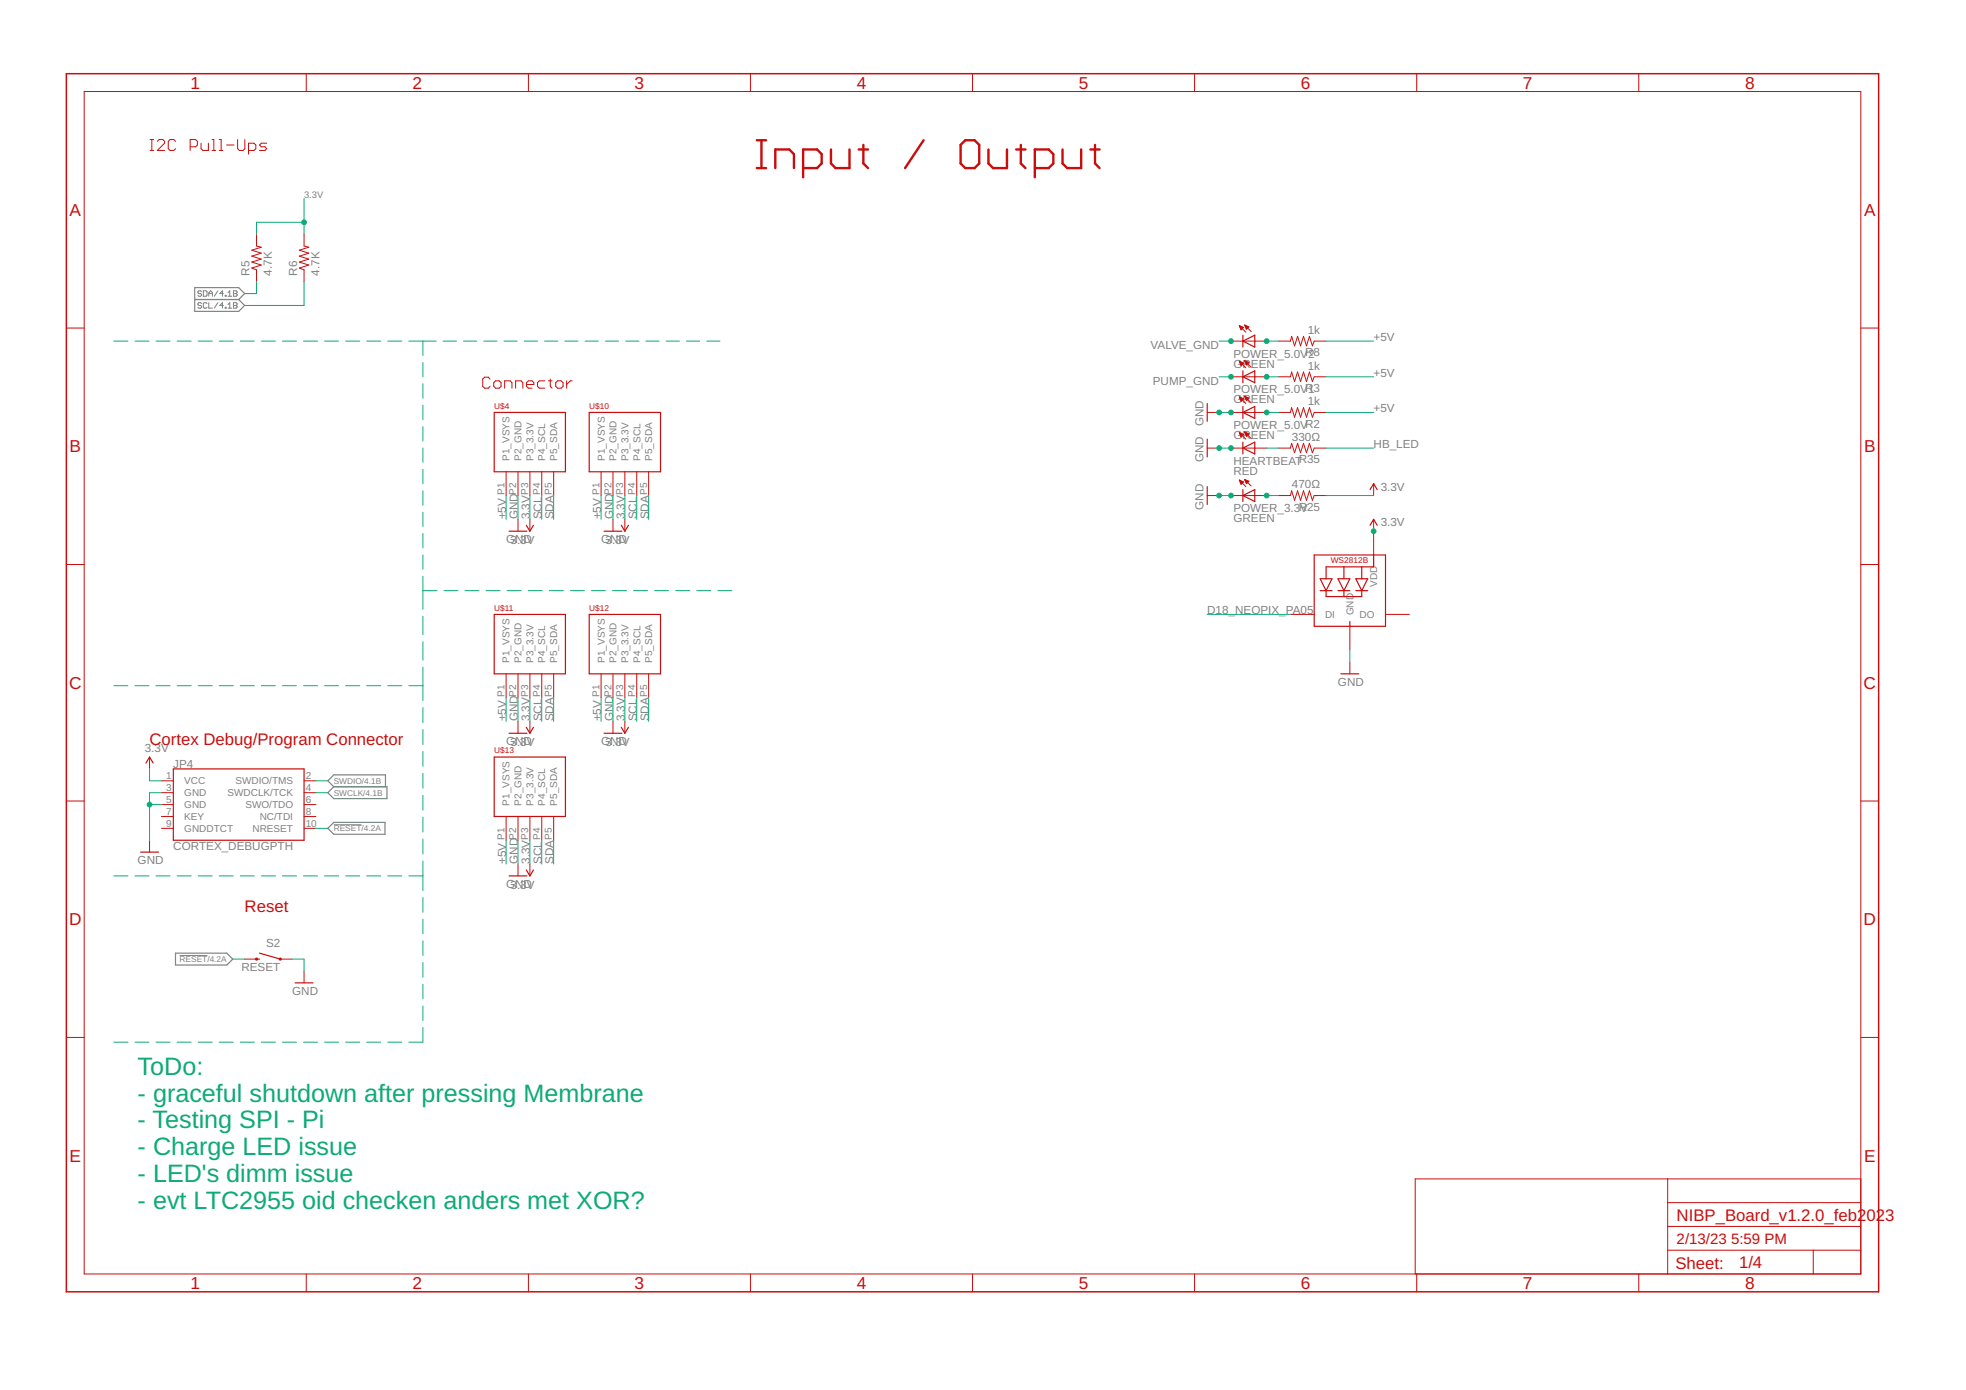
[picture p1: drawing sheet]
<svg xmlns="http://www.w3.org/2000/svg" width="420mm" height="297mm" viewBox="0 0 420 297" stroke-linecap="round" stroke-linejoin="round" font-family="sans-serif">
<path d="M41.6 61.5h9.4l1.3 1.2-1.3 1.3 1.3 1.3-1.3 1.2h-9.4zM41.6 64h9.4M70.1 177l1.2-1.3h11v2.6h-11zM70.1 169.4l1.2-1.3h11.4v2.6h-11.4zM71.3 168.1l-1.2-1.2 1.2-1.3h11.1v2.5M37.5 203.7h11l1.2 1.3-1.2 1.2h-11z" fill="none" stroke="#808080" stroke-width=".25"/>
<g fill="none" stroke="#808080" stroke-width=".21">
<path d="M43.1 62.3l-.2-.2h-.4l-.2 .4 .2 .2h.4l.2 .4-.2 .2h-.4l-.2-.2M43.1 64.9l-.2-.2h-.4l-.2 .2 .2 .4h.4l.2 .2-.2 .3h-.4l-.2-.1M43.5 62.1h.5l.2 .2v.8l-.2 .2h-.5zM44.2 64.9l-.2-.2h-.4l-.1 .2v.8l.1 .1h.4l.2-.1M44.6 62.7h.8M44.6 63.3v-.8l.4-.4 .4 .4v.8M44.6 64.7v1.1h.8M46.6 62.1l-.8 1.2M46.6 64.7l-.8 1.1M47.8 62.7h-.8l.5-.6v1.2M47.8 65.3h-.8l.5-.6v1.1M48.1 63.1h.2v.2h-.2z"/>
<path d="M48.1 65.7h.2v.1h-.2zM48.7 63.3h.8M48.7 62.5l.4-.4v1.2M48.7 65.1l.4-.4v1.1M48.7 65.8h.8M49.9 62.1h.6l.2 .2-.2 .4 .2 .4-.2 .2h-.6zM49.9 62.7h.6M49.9 64.7h.6l.2 .2-.2 .4 .2 .4-.2 .1h-.6zM49.9 65.3h.6M71.3 176.3h6M38.4 204.2h5.9"/>
</g>
<g fill="none" stroke="#c90d0c" stroke-width=".21">
<path d="M18 19.6h379.7v252.6h-379.7zM65.4 15.7v3.9M112.9 15.7v3.9M160.4 15.7v3.9M207.8 15.7v3.9M255.3 15.7v3.9M302.8 15.7v3.9M350.2 15.7v3.9M32.1 32.2h.8M32.1 29.8h.8M32.4 29.8v2.4M33.6 30.2l.4-.4h.8l.4 .4v.4l-1.6 1.6h1.6"/>
<path d="M37.5 30.2l-.4-.4h-.8l-.3 .4v1.6l.3 .4h.8l.4-.4M40.6 31.4h1.2l.4-.4v-.8l-.4-.4h-1.2v2.4M43 30.6v1.2l.4 .4h1.1v-1.6M45.3 32.2h.8M45.3 29.8h.4v2.4M46.9 32.2h.7M46.9 29.8h.4v2.4M48.4 31h1.6M50.8 29.8v2l.4 .4h.7l.4-.4v-2M53.1 32.2h1.2l.4-.4v-.8l-.4-.4h-1.2v2.3M57 30.6h-1.2l-.3 .4 .3 .4h.8l.4 .4-.4 .4h-1.1M54.8 50v2.6l1 .2-2 .7 2 .6-2 .6 2 .7-2 .6 2 .6-2 .7 1 .4v2.5"/>
<path d="M65 50v2.6l1 .2-2 .7 2 .6-2 .6 2 .7-2 .6 2 .6-2 .7 1 .4v2.5M14.2 70.1h3.8M263.1 72.9h7.6M264.9 77.2l1.4 1.4M264.9 77.2l.8 .4-.5 .5zM264.9 69.6l1.4 1.4M264.9 69.6l.8 .4-.5 .5zM264.9 77.3h.1M264.9 69.7h.1M264.9 77.4h.4M264.9 69.8h.4M265 77.5h.6"/>
<path d="M265 69.9h.6M265 77.6h.7M265 70h.7M265.1 77.7h.5M265.1 70.1h.5M265.1 77.9h.4M265.2 70.3h.3M265.2 78h.1M265.2 70.4h.1M266 77.1l1.4 1.4M266 77.1l.9 .4-.5 .5zM266 69.5l1.4 1.4"/>
<path d="M266 69.5l.9 .3-.5 .6zM266 77.2h.1M266 69.6h.2M266.1 77.3h.3M266.1 69.7h.4M266.1 77.4h.6M266.1 69.8h.6M266.2 77.5h.6M266.2 69.9h.6M266.2 77.6h.5M266.2 70h.5M266.3 77.7h.3"/>
<path d="M266.3 70.1h.3M266.3 77.9h.2M266.3 70.3h.2M273.2 72.9h2.6l.2-1 .7 2 .6-2 .6 2 .7-2 .6 2 .6-2 .7 2 .4-1h2.5M397.7 70.1h3.8M104.7 81l-.3-.4h-.8l-.4 .4v1.5l.4 .5h.8l.3-.5M105.9 81.4h.8l.4 .4v.7l-.4 .5h-.8l-.4-.5v-.7zM107.8 83v-1.6h1.2l.4 .4v1.2M110.2 83v-1.6h1.2l.3 .4v1.2M112.5 82.2h1.6v-.4l-.4-.4h-.8l-.4 .4v.7l.4 .5h.8M116.4 81.4h-1.1l-.4 .4v.7l.4 .5h1.1M117.2 81.4h.8"/>
<path d="M117.6 81v1.5l.4 .5M119.1 81.4h.8l.4 .4v.7l-.4 .5h-.8l-.3-.5v-.7zM121.1 81.4v1.6M122.3 81.4h-.4l-.8 .8M258 95.8h2.5M258 88.1h2.5M263.1 95.8h7.6M263.1 88.1h7.6M263.1 80.5h7.6M264.9 92.5l1.4 1.4M264.9 92.5h.1M264.9 92.5l.8 .3-.5 .5z"/>
<path d="M264.9 84.8l1.4 1.4M264.9 84.8l.8 .4M264.9 84.8l.3 .9M264.9 84.9h.1M264.9 92.6h.3M264.9 85h.3M265 92.7h.5M265 85.1h.5M265 92.8h.7M265 85.2h.7M265.1 92.9h.5M265.1 85.3h.5"/>
<path d="M265.1 93.1h.4M265.1 85.5h.4M265.2 93.2h.2M265.2 85.6h.2M265.2 93.3h.1M265.2 85.7h.1M265.7 85.2l-.5 .5M266 92.3l1.4 1.4M266 92.3l.9 .4M266 92.3l.4 .9 .5-.5M266 92.4h.1M266 84.7l1.4 1.4"/>
<path d="M266 84.7l.9 .4M266 84.7l.4 .9M266 84.8h.1M266.1 92.5h.2M266.1 84.9h.3M266.1 92.6h.5M266.1 85h.6M266.2 92.7h.7M266.2 85.1h.7M266.2 92.8h.6M266.2 85.2h.5M266.3 92.9h.3"/>
<path d="M266.3 85.3h.3M266.3 93.1h.2M266.3 85.5h.2M266.4 93.2h.1M266.4 85.6h.1M266.9 85.1l-.5 .5M273.2 95.8h2.6l.2-1.1 .7 2.1 .6-2.1 .6 2.1 .7-2.1 .6 2.1 .6-2.1 .7 2.1 .4-1h2.5M273.2 88.1h2.6l.2-1 .7 2.1 .6-2.1 .6 2.1 .7-2.1 .6 2.1 .6-2.1 .7 2.1 .4-1.1h2.5M273.2 80.5h2.6l.2-1 .7 2 .6-2 .6 2 .7-2 .6 2 .6-2 .7 2 .4-1h2.5M108.2 100.8v5.1M110.7 100.8v5.1M110.7 111v2.5"/>
<path d="M113.2 100.8v5.1M113.2 111v2.5M115.8 100.8v5.1M118.3 100.8v5.1M128.5 100.8v5.1M131 100.8v5.1M131 111v2.5M133.5 100.8v5.1M133.5 111v2.5M136.1 100.8v5.1M138.6 100.8v5.1M258 105.9h2.5"/>
<path d="M263.1 105.9h7.6M264.9 102.6l1.4 1.4M264.9 102.6l.8 .4-.5 .5zM264.9 102.7h.2M265 102.8h.4M265 103h.7M265 103.1h.6M265.1 103.2h.4M265.2 103.3h.2M265.2 103.4h.1M266 102.5l1.4 1.4M266 102.5l.9 .3-.5 .6z"/>
<path d="M266 102.6h.3M266.1 102.7h.5M266.1 102.8h.7M266.2 103h.6M266.3 103.1h.4M266.3 103.2h.3M266.4 103.3h.1M273.2 105.9h2.6l.2-1 .7 2 .6-2 .6 2 .7-2 .6 2 .6-2 .7 2 .4-1h2.5M293.6 103.4v2.5M293.6 111v7.6M14.2 120.6h3.8M275.8 131.3h5.1"/>
<path d="M288.5 133.8v5.1M296.1 131.3h5.1M397.7 120.6h3.8M108.2 144v5.1M110.7 144v5.1M110.7 154.2v2.5M113.2 144v5.1M113.2 154.2v2.5M115.8 144v5.1M118.3 144v5.1M128.5 144v5.1M131 144v5.1"/>
<path d="M131 154.2v2.5M133.5 144v5.1M133.5 154.2v2.5M136.1 144v5.1M138.6 144v5.1M288.5 141.5v2.5M14.2 171.2h3.8M32 161.8v2.5M32 179.6v2.5M34.5 166.9h2.5M34.5 169.4h2.5M34.5 171.9h2.5"/>
<path d="M34.5 174.5h2.5M34.5 177h2.5M65 166.9h2.5M65 169.4h2.5M65 171.9h2.5M65 174.5h2.5M65 177h2.5M108.2 174.5v5.1M110.7 174.5v5.1M113.2 174.5v5.1M115.8 174.5v5.1M118.3 174.5v5.1"/>
<path d="M397.7 171.2h3.8M110.7 184.6v2.6M113.2 184.6v2.6M52.3 205h2.5M59.9 205h2.5M65 207.5v2.5M14.2 221.7h3.8M397.7 221.7h3.8M356.4 251.9v20.3M356.4 257h41.3M397.7 251.9h-95.2v20.3M65.4 272.2v3.9"/>
<path d="M112.9 272.2v3.9M160.4 272.2v3.9M207.8 272.2v3.9M255.3 272.2v3.9M302.8 272.2v3.9M350.2 272.2v3.9M356.4 267.2h41.3M356.4 262.1h41.3M387.5 267.2v5"/>
</g>
<g fill="none" stroke="#c90d0c" stroke-width=".51">
<path d="M161.7 35.9h2M161.7 30h2M162.7 30v5.9M165.7 35.9v-4h3l1 1v3M171.6 35.9h3l1-1v-2l-1-1h-3v6M177.6 31.9v3l1 1h2.9v-4M183.5 31.9h2M184.5 31v3.9l1 1M197.4 30l-4 5.9M205.3 31l1-1h2l1 1v3.9l-1 1h-2l-1-1zM211.2 31.9v3l1 1h3v-4M217.2 31.9h2"/>
<path d="M218.2 31v3.9l1 1M221.1 35.9h3l1-1v-2l-1-1h-3v6M227.1 31.9v3l1 1h3v-4M233 31.9h2M234 31v3.9l1 1"/>
</g>
<g fill="none" stroke="#c90d0c" stroke-width=".25">
<path d="M265.6 71.6v2.6M265.6 79.2v2.6M265.6 72.9l2.6-1.3v2.6zM105.6 88.1h15.2v12.7h-15.2zM125.9 88.1h15.3v12.7h-15.3zM258 86.2v3.8M258 93.9v3.7M265.6 86.9v2.5M265.6 94.5v2.5M265.6 80.5l2.6-1.3v2.6zM265.6 88.1l2.6-1.2v2.5zM265.6 95.8l2.6-1.3v2.5z"/>
<path d="M108.8 113.5h3.8M112.5 112.2l.7 1.3 .8-1.3M129.1 113.5h3.8M132.8 112.2l.7 1.3 .8-1.3M258 104v3.8M265.6 105.9l2.6-1.3v2.6zM265.6 104.6v2.6M280.9 118.6h15.2v15.2h-15.2zM292.8 112.2l.8-1.2 .7 1.2M292.8 104.6l.8-1.2 .7 1.2M293.6 118.6v2.5h-10.2v2.6M105.6 131.3h15.2v12.7h-15.2z"/>
<path d="M125.9 131.3h15.3v12.7h-15.3zM282.1 123.7h2.6l-1.3 2.5zM282.1 126.2h2.6M283.4 126.2v1.3h7.6v-1.3M285.9 123.7h2.6l-1.3 2.5zM285.9 126.2h2.6M287.2 121.1v2.6M287.2 126.2v1.3M288.5 132.8v1M289.8 123.7h2.5l-1.3 2.5zM289.8 126.2h2.5M291 121.1v2.6"/>
<path d="M108.8 156.7h3.8M112.5 155.4l.7 1.3 .8-1.3M129.1 156.7h3.8M132.8 155.4l.7 1.3 .8-1.3M286.6 144h3.8M31.2 163l.8-1.2 .7 1.2M37 164.3h28v15.3h-28zM105.6 161.8h15.2v12.7h-15.2zM30.1 182.1h3.8M108.8 187.2h3.8M112.5 185.9l.7 1.3 .8-1.3M54.8 205h.7"/>
<path d="M55.5 203.7l4.4 1.3M63.1 210h3.8"/>
</g>
<g fill="none" stroke="#c90d0c" stroke-width=".42">
<circle cx="54.8" cy="205" r=".13"/>
<circle cx="59.9" cy="205" r=".13"/>
</g>
<path d="M14.2 15.7h387.3v260.4h-387.3z" fill="none" stroke="#c90d0c" stroke-width=".32"/>
<g fill="none" stroke="#0dab76" stroke-width=".21">
<path d="M65 42.4v7.6M65 47.5h-10.2v2.5M24.3 72.9h3M28.9 72.9h2.9M33.3 72.9h3M37.8 72.9h3.1M42.4 72.9h3M46.8 72.9h3M51.4 72.9h3M54.8 60.2v2.5h-2.5M55.9 72.9h3M60.4 72.9h3"/>
<path d="M64.9 72.9h3M65 60.2v5.1h-12.7M69.4 72.9h3M73.9 72.9h3M78.4 72.9h3M82.9 72.9h3M87.4 72.9h5.8M90.4 72.9v3.1M90.4 77.5v3M94.7 72.9h2.8M99 72.9h2.9M103.4 72.9h2.8"/>
<path d="M107.7 72.9h2.8M112 72.9h2.9M116.4 72.9h2.8M120.7 72.9h2.8M125 72.9h2.9M129.4 72.9h2.8M133.7 72.9h2.8M138 72.9h2.9M142.4 72.9h2.8M146.7 72.9h2.8M151 72.9h2.9M260.5 72.9h2.6"/>
<path d="M270.7 72.9h2.5M283.4 72.9h10.2M90.4 82v3.1M90.4 86.6v3.1M90.4 91.2v3M90.4 95.7v3.1M260.5 95.8h2.6M260.5 88.1h2.6M260.5 80.5h2.6M270.7 95.8h2.5M270.7 88.1h2.5M270.7 80.5h2.5"/>
<path d="M283.4 95.8h10.2M283.4 88.1h10.2M283.4 80.5h10.2M90.4 100.3v3.1M90.4 104.9v3M90.4 109.5v3M90.4 114v3.1M90.4 118.6v3M108.2 105.9v5.1M110.7 105.9v5.1M113.2 105.9v5.1M115.8 105.9v5.1"/>
<path d="M118.3 105.9v5.1M128.5 105.9v5.1M131 105.9v5.1M133.5 105.9v5.1M136.1 105.9v5.1M138.6 105.9v5.1M260.5 105.9h2.6M270.7 105.9h2.5M283.4 105.9h10.2M90.4 123.1v7.1M90.4 131.7v3.9M90.4 137.1v4"/>
<path d="M90.4 126.2h3M94.9 126.2h3M99.4 126.2h3M103.9 126.2h3M108.4 126.2h3M112.9 126.2h3M117.4 126.2h3M121.9 126.2h3M126.4 126.2h3M130.9 126.2h3M135.4 126.2h3M139.9 126.2h3"/>
<path d="M144.4 126.2h3M148.9 126.2h3M153.4 126.2h3M258 131.3h17.8M288.5 138.9v2.6M24.3 146.5h3M28.9 146.5h2.9M33.3 146.5h3M37.8 146.5h3.1M42.4 146.5h3M46.8 146.5h3M51.4 146.5h3"/>
<path d="M55.9 146.5h3M60.4 146.5h3M64.9 146.5h3M69.4 146.5h3M73.9 146.5h3M78.4 146.5h3M82.9 146.5h3M87.4 146.5h3M90.4 142.6v7.1M90.4 151.2v3.2M90.4 155.9v3.2M108.2 149.1v5.1"/>
<path d="M110.7 149.1v5.1M113.2 149.1v5.1M115.8 149.1v5.1M118.3 149.1v5.1M128.5 149.1v5.1M131 149.1v5.1M133.5 149.1v5.1M136.1 149.1v5.1M138.6 149.1v5.1M32 164.3v2.6h2.5M32 171.9h2.5M34.5 169.4h-2.5v10.2"/>
<path d="M67.5 169.4h2.6M67.5 166.9h2.6M67.5 177h2.6M90.4 160.6v3.2M90.4 165.3v3.1M90.4 169.9v3.2M90.4 174.6v3.2M90.4 179.3v3.2M108.2 179.6v5M110.7 179.6v5M113.2 179.6v5M115.8 179.6v5"/>
<path d="M118.3 179.6v5M24.3 187.2h3M28.9 187.2h2.9M33.3 187.2h3M37.8 187.2h3.1M42.4 187.2h3M46.8 187.2h3M51.4 187.2h3M55.9 187.2h3M60.4 187.2h3M64.9 187.2h3M69.4 187.2h3"/>
<path d="M73.9 187.2h3M78.4 187.2h3M82.9 187.2h3M87.4 187.2h3M90.4 184v6.3M90.4 191.8v3.1M90.4 196.4v3.2M49.7 205h2.6M62.4 205h2.6v2.5M90.4 201.1v3.1M90.4 205.7v3.1M90.4 210.3v3.2"/>
<path d="M90.4 215v3.1M90.4 219.6v3.1h-3M24.3 222.7h3M28.9 222.7h2.9M33.3 222.7h3M37.8 222.7h3.1M42.4 222.7h3M46.8 222.7h3M51.4 222.7h3M55.9 222.7h3M60.4 222.7h3M64.9 222.7h3"/>
<path d="M69.4 222.7h3M73.9 222.7h3M78.4 222.7h3M82.9 222.7h3"/>
</g>
<g fill="#0dab76" stroke="#0dab76" stroke-width=".21">
<circle cx="32" cy="171.9" r=".51"/>
<circle cx="260.5" cy="105.9" r=".51"/>
<circle cx="263.1" cy="105.9" r=".51"/>
<circle cx="263.1" cy="95.8" r=".51"/>
<circle cx="260.5" cy="95.8" r=".51"/>
<circle cx="260.5" cy="88.1" r=".51"/>
<circle cx="263.1" cy="88.1" r=".51"/>
<circle cx="65" cy="47.5" r=".51"/>
<circle cx="293.6" cy="113.5" r=".51"/>
<circle cx="270.7" cy="105.9" r=".51"/>
<circle cx="270.7" cy="88.1" r=".51"/>
<circle cx="270.7" cy="80.5" r=".51"/>
<circle cx="270.7" cy="72.9" r=".51"/>
<circle cx="263.1" cy="72.9" r=".51"/>
<circle cx="263.1" cy="80.5" r=".51"/>
</g>
<g font-size="5.4" fill="#0dab76">
<text x="29.4" y="229.7">ToDo:</text>
<text x="29.4" y="235.4">- graceful shutdown after pressing Membrane</text>
<text x="29.4" y="241.1">- Testing SPI - Pi</text>
<text x="29.4" y="246.8">- Charge LED issue</text>
<text x="29.4" y="252.6">- LED's dimm issue</text>
<text x="29.4" y="258.3">- evt LTC2955 oid checken anders met XOR?</text>
</g>
<g font-size="3.7" fill="#c90d0c">
<text x="40.7" y="18.9">1</text>
<text x="88.2" y="18.9">2</text>
<text x="135.6" y="18.9">3</text>
<text x="183.1" y="18.9">4</text>
<text x="230.6" y="18.9">5</text>
<text x="278" y="18.9">6</text>
<text x="325.5" y="18.9">7</text>
<text x="372.9" y="18.9">8</text>
<text x="14.9" y="46.1">A</text>
<text x="398.4" y="46.1">A</text>
<text x="14.9" y="96.7">B</text>
<text x="398.4" y="96.7">B</text>
<text x="14.8" y="147.2">C</text>
<text x="398.3" y="147.2">C</text>
<text x="14.8" y="197.7">D</text>
<text x="398.3" y="197.7">D</text>
<text x="14.9" y="248.3">E</text>
<text x="398.4" y="248.3">E</text>
<text x="40.7" y="275.4">1</text>
<text x="88.2" y="275.4">2</text>
<text x="135.6" y="275.4">3</text>
<text x="183.1" y="275.4">4</text>
<text x="230.6" y="275.4">5</text>
<text x="278" y="275.4">6</text>
<text x="325.5" y="275.4">7</text>
<text x="372.9" y="275.4">8</text>
</g>
<g font-size="3.6" fill="#c90d0c">
<text x="32" y="159.2">Cortex Debug/Program Connector</text>
<text x="52.3" y="194.8">Reset</text>
<text x="358.3" y="260.8">NIBP_Board_v1.2.0_feb2023</text>
<text x="358.1" y="271.1">Sheet:</text>
<text x="371.7" y="271">1/4</text>
</g>
<g font-size="3.2" fill="#c90d0c">
<text x="358.3" y="265.9">2/13/23</text>
<text x="369.9" y="265.9">5:59 PM</text>
</g>
<g font-size="2.5" fill="#808080">
<text x="53.3" y="58.9" transform="rotate(-90 53.3 58.9)">R5</text>
<text x="58.1" y="58.9" transform="rotate(-90 58.1 58.9)">4.7K</text>
<text x="63.5" y="58.9" transform="rotate(-90 63.5 58.9)">R6</text>
<text x="68.3" y="58.9" transform="rotate(-90 68.3 58.9)">4.7K</text>
<text x="279.5" y="71.4">1k</text>
<text x="245.9" y="74.7">VALVE_GND</text>
<text x="263.6" y="76.4">POWER_5.0VR8</text>
<text x="279.5" y="76.4">2</text>
<text x="293.6" y="72.9">+5V</text>
<text x="246.4" y="82.3">PUMP_GND</text>
<text x="263.6" y="78.6">GREEN</text>
<text x="279.5" y="79">1k</text>
<text x="293.6" y="80.5">+5V</text>
<text x="263.6" y="86.2">GREEN</text>
<text x="263.6" y="84.1">POWER_5.0VR3</text>
<text x="279.5" y="86.6">1k</text>
<text x="279.5" y="84.1">1</text>
<text x="293.6" y="88.1">+5V</text>
<text x="257.2" y="91.1" transform="rotate(-90 257.2 91.1)">GND</text>
<text x="263.6" y="93.8">GREEN</text>
<text x="263.6" y="91.7">POWER_5.0VR2</text>
<text x="276.1" y="94.2">330Ω</text>
<text x="293.6" y="95.7">HB_LED</text>
<text x="257.2" y="98.8" transform="rotate(-90 257.2 98.8)">GND</text>
<text x="263.6" y="101.5">RED</text>
<text x="263.6" y="99.3">HEARTBEATR35</text>
<text x="276.1" y="104.4">470Ω</text>
<text x="295.1" y="104.9">3.3V</text>
<text x="108.2" y="111" transform="rotate(-90 108.2 111)">+5V</text>
<text x="110.7" y="111" transform="rotate(-90 110.7 111)">GND</text>
<text x="113.2" y="111" transform="rotate(-90 113.2 111)">3.3V</text>
<text x="115.8" y="111" transform="rotate(-90 115.8 111)">SCL</text>
<text x="118.3" y="111" transform="rotate(-90 118.3 111)">SDA</text>
<text x="128.5" y="111" transform="rotate(-90 128.5 111)">+5V</text>
<text x="131" y="111" transform="rotate(-90 131 111)">GND</text>
<text x="133.5" y="111" transform="rotate(-90 133.5 111)">3.3V</text>
<text x="136.1" y="111" transform="rotate(-90 136.1 111)">SCL</text>
<text x="138.6" y="111" transform="rotate(-90 138.6 111)">SDA</text>
<text x="257.2" y="108.9" transform="rotate(-90 257.2 108.9)">GND</text>
<text x="263.6" y="111.6">GREEN</text>
<text x="263.6" y="109.5">POWER_3.3R25</text>
<text x="277.9" y="109.5">V</text>
<text x="295.1" y="112.5">3.3V</text>
<text x="108.2" y="116.1">G3ND</text>
<text x="110.5" y="116.3">.3V</text>
<text x="128.5" y="116.1">G3ND</text>
<text x="130.8" y="116.3">.3V</text>
<text x="258" y="131.3">D18_NEOPIX_PA05</text>
<text x="285.9" y="146.5">GND</text>
<text x="108.2" y="154.2" transform="rotate(-90 108.2 154.2)">+5V</text>
<text x="110.7" y="154.2" transform="rotate(-90 110.7 154.2)">GND</text>
<text x="113.2" y="154.2" transform="rotate(-90 113.2 154.2)">3.3V</text>
<text x="115.8" y="154.2" transform="rotate(-90 115.8 154.2)">SCL</text>
<text x="118.3" y="154.2" transform="rotate(-90 118.3 154.2)">SDA</text>
<text x="128.5" y="154.2" transform="rotate(-90 128.5 154.2)">+5V</text>
<text x="131" y="154.2" transform="rotate(-90 131 154.2)">GND</text>
<text x="133.5" y="154.2" transform="rotate(-90 133.5 154.2)">3.3V</text>
<text x="136.1" y="154.2" transform="rotate(-90 136.1 154.2)">SCL</text>
<text x="138.6" y="154.2" transform="rotate(-90 138.6 154.2)">SDA</text>
<text x="30.9" y="160.8">3.3V</text>
<text x="108.2" y="159.2">G3ND</text>
<text x="110.5" y="159.5">.3V</text>
<text x="128.5" y="159.2">G3ND</text>
<text x="130.8" y="159.5">.3V</text>
<text x="37" y="164.1">JP4</text>
<text x="29.4" y="184.6">GND</text>
<text x="37" y="181.6">CORTEX_DEBUGPTH</text>
<text x="108.2" y="184.6" transform="rotate(-90 108.2 184.6)">+5V</text>
<text x="110.7" y="184.6" transform="rotate(-90 110.7 184.6)">GND</text>
<text x="113.2" y="184.6" transform="rotate(-90 113.2 184.6)">3.3V</text>
<text x="115.8" y="184.6" transform="rotate(-90 115.8 184.6)">SCL</text>
<text x="118.3" y="184.6" transform="rotate(-90 118.3 184.6)">SDA</text>
<text x="108.2" y="189.7">G3ND</text>
<text x="110.5" y="190">.3V</text>
<text x="56.8" y="202.4">S2</text>
<text x="51.6" y="207.5">RESET</text>
<text x="62.4" y="212.6">GND</text>
</g>
<g font-size="2.1" fill="#808080">
<text x="108.9" y="98.5" transform="rotate(-90 108.9 98.5)">P1_VSYS</text>
<text x="111.5" y="98.5" transform="rotate(-90 111.5 98.5)">P2_GND</text>
<text x="114" y="98.5" transform="rotate(-90 114 98.5)">P3_3.3V</text>
<text x="116.5" y="98.5" transform="rotate(-90 116.5 98.5)">P4_SCL</text>
<text x="119.1" y="98.5" transform="rotate(-90 119.1 98.5)">P5_SDA</text>
<text x="129.2" y="98.5" transform="rotate(-90 129.2 98.5)">P1_VSYS</text>
<text x="131.8" y="98.5" transform="rotate(-90 131.8 98.5)">P2_GND</text>
<text x="134.3" y="98.5" transform="rotate(-90 134.3 98.5)">P3_3.3V</text>
<text x="136.9" y="98.5" transform="rotate(-90 136.9 98.5)">P4_SCL</text>
<text x="139.4" y="98.5" transform="rotate(-90 139.4 98.5)">P5_SDA</text>
<text x="107.8" y="105.8" transform="rotate(-90 107.8 105.8)">P1</text>
<text x="110.3" y="105.8" transform="rotate(-90 110.3 105.8)">P2</text>
<text x="112.9" y="105.8" transform="rotate(-90 112.9 105.8)">P3</text>
<text x="115.4" y="105.8" transform="rotate(-90 115.4 105.8)">P4</text>
<text x="118" y="105.8" transform="rotate(-90 118 105.8)">P5</text>
<text x="128.1" y="105.8" transform="rotate(-90 128.1 105.8)">P1</text>
<text x="130.7" y="105.8" transform="rotate(-90 130.7 105.8)">P2</text>
<text x="133.2" y="105.8" transform="rotate(-90 133.2 105.8)">P3</text>
<text x="135.7" y="105.8" transform="rotate(-90 135.7 105.8)">P4</text>
<text x="138.3" y="105.8" transform="rotate(-90 138.3 105.8)">P5</text>
<text x="294.3" y="125.4" transform="rotate(-90 294.3 125.4)">VDD</text>
<text x="289.2" y="131.5" transform="rotate(-90 289.2 131.5)">GND</text>
<text x="283.2" y="132.1">DI</text>
<text x="290.6" y="132.1">DO</text>
<text x="108.9" y="141.7" transform="rotate(-90 108.9 141.7)">P1_VSYS</text>
<text x="111.5" y="141.7" transform="rotate(-90 111.5 141.7)">P2_GND</text>
<text x="114" y="141.7" transform="rotate(-90 114 141.7)">P3_3.3V</text>
<text x="116.5" y="141.7" transform="rotate(-90 116.5 141.7)">P4_SCL</text>
<text x="119.1" y="141.7" transform="rotate(-90 119.1 141.7)">P5_SDA</text>
<text x="129.2" y="141.7" transform="rotate(-90 129.2 141.7)">P1_VSYS</text>
<text x="131.8" y="141.7" transform="rotate(-90 131.8 141.7)">P2_GND</text>
<text x="134.3" y="141.7" transform="rotate(-90 134.3 141.7)">P3_3.3V</text>
<text x="136.9" y="141.7" transform="rotate(-90 136.9 141.7)">P4_SCL</text>
<text x="139.4" y="141.7" transform="rotate(-90 139.4 141.7)">P5_SDA</text>
<text x="107.8" y="149" transform="rotate(-90 107.8 149)">P1</text>
<text x="110.3" y="149" transform="rotate(-90 110.3 149)">P2</text>
<text x="112.9" y="149" transform="rotate(-90 112.9 149)">P3</text>
<text x="115.4" y="149" transform="rotate(-90 115.4 149)">P4</text>
<text x="118" y="149" transform="rotate(-90 118 149)">P5</text>
<text x="128.1" y="149" transform="rotate(-90 128.1 149)">P1</text>
<text x="130.7" y="149" transform="rotate(-90 130.7 149)">P2</text>
<text x="133.2" y="149" transform="rotate(-90 133.2 149)">P3</text>
<text x="135.7" y="149" transform="rotate(-90 135.7 149)">P4</text>
<text x="138.3" y="149" transform="rotate(-90 138.3 149)">P5</text>
<text x="35.5" y="166.5">1</text>
<text x="39.4" y="167.6">VCC</text>
<text x="50.3" y="167.6">SWDIO/TMS</text>
<text x="65.3" y="166.5">2</text>
<text x="35.5" y="169">3</text>
<text x="35.5" y="171.6">5</text>
<text x="39.4" y="170.2">GND</text>
<text x="39.4" y="172.7">GND</text>
<text x="48.6" y="170.2">SWDCLK/TCK</text>
<text x="52.4" y="172.7">SWO/TDO</text>
<text x="65.3" y="171.6">6</text>
<text x="65.3" y="169">4</text>
<text x="108.9" y="172.1" transform="rotate(-90 108.9 172.1)">P1_VSYS</text>
<text x="111.5" y="172.1" transform="rotate(-90 111.5 172.1)">P2_GND</text>
<text x="114" y="172.1" transform="rotate(-90 114 172.1)">P3_3.3V</text>
<text x="116.5" y="172.1" transform="rotate(-90 116.5 172.1)">P4_SCL</text>
<text x="119.1" y="172.1" transform="rotate(-90 119.1 172.1)">P5_SDA</text>
<text x="35.5" y="174.1">7</text>
<text x="35.5" y="176.7">9</text>
<text x="39.4" y="175.2">KEY</text>
<text x="39.4" y="177.8">GNDDTCT</text>
<text x="54" y="177.8">NRESET</text>
<text x="55.5" y="175.2">NC/TDI</text>
<text x="65.3" y="176.7">10</text>
<text x="65.3" y="174.1">8</text>
<text x="107.8" y="179.4" transform="rotate(-90 107.8 179.4)">P1</text>
<text x="110.3" y="179.4" transform="rotate(-90 110.3 179.4)">P2</text>
<text x="112.9" y="179.4" transform="rotate(-90 112.9 179.4)">P3</text>
<text x="115.4" y="179.4" transform="rotate(-90 115.4 179.4)">P4</text>
<text x="118" y="179.4" transform="rotate(-90 118 179.4)">P5</text>
</g>
<text font-size="2" fill="#808080" x="65" y="42.4">3.3V</text>
<g font-size="1.8" fill="#c90d0c">
<text x="105.6" y="87.4">U$4</text>
<text x="125.9" y="87.4">U$10</text>
<text x="284.4" y="120.4">WS2812B</text>
<text x="105.6" y="130.5">U$11</text>
<text x="125.9" y="130.5">U$12</text>
<text x="105.6" y="161">U$13</text>
</g>
<g font-size="1.8" fill="#808080">
<text x="71.3" y="167.5">SWDIO/4.1B</text>
<text x="71.3" y="170">SWCLK/4.1B</text>
<text x="71.3" y="177.6">RESET/4.2A</text>
<text x="38.4" y="205.6">RESET/4.2A</text>
</g>
</svg>
